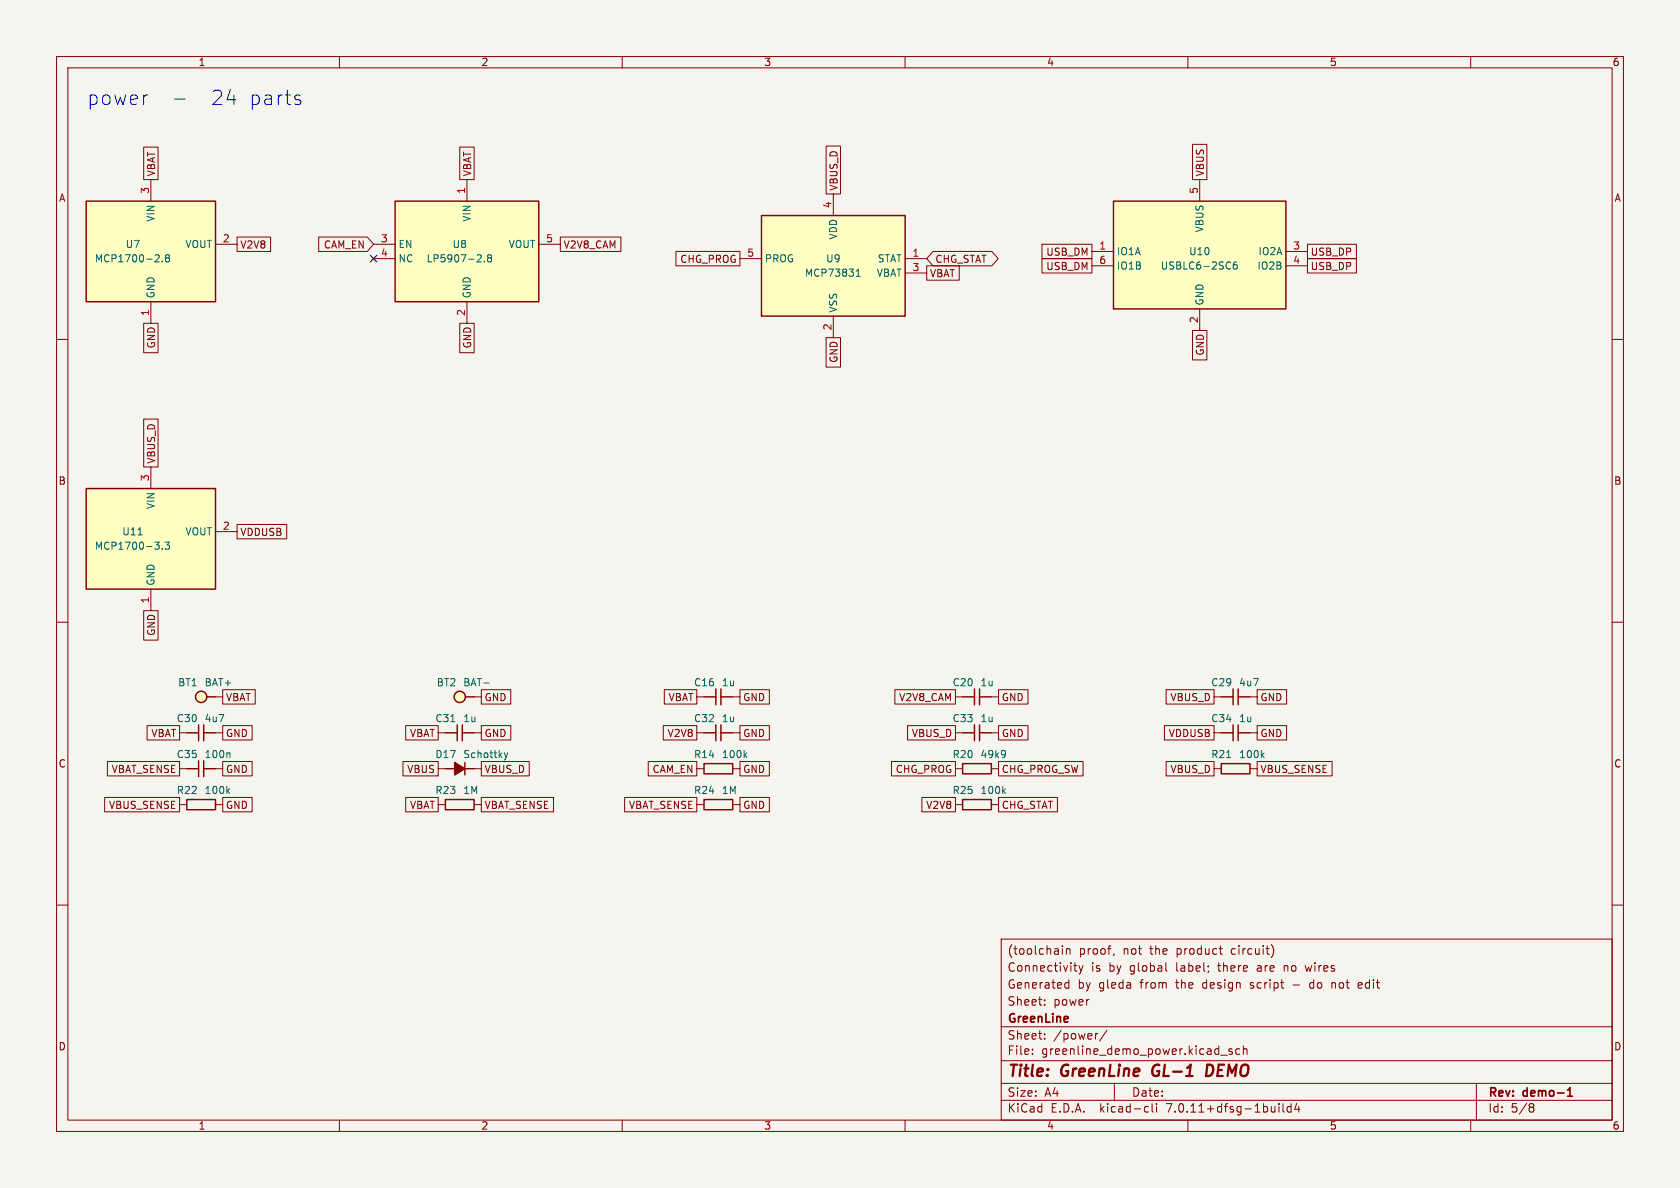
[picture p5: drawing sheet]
<svg xmlns="http://www.w3.org/2000/svg" width="297mm" height="210mm" viewBox="0 0 297 210" stroke-linecap="round" stroke-linejoin="round" font-family="sans-serif">
<path d="M0 0h297v210h-297z" fill="#f5f4ef" stroke="#f5f4ef" stroke-width=".18"/>
<g fill="none" stroke="#840000" stroke-width=".18">
<path d="M10 10h277v190h-277zM12 12h273v186h-273zM60 10v2M110 10v2M160 10v2M210 10v2M260 10v2M25.4 26h2.5v5.8h-2.5zM26.7 31.8v3.8M81.3 26h2.5v5.8h-2.5zM82.5 31.8v3.8M146 25.8h2.6v8.5h-2.6z"/>
<path d="M147.3 34.3v3.8M210.8 25.5h2.6v6.3h-2.6zM212.1 31.8v3.8M10 60h2M25.4 57.2h2.5v5.2h-2.5zM26.7 53.3v3.9M38.1 43.2h3.8M41.9 41.9h5.9v2.6h-5.9zM56.3 41.9h8.6l1.1 1.3-1.1 1.3h-8.6zM65.7 45.3l.7 .8M66 43.2h3.8M66 45.7h3.8"/>
<path d="M66.4 45.3l-.7 .8M81.3 57.2h2.5v5.2h-2.5zM82.5 53.3v3.9M95.2 43.2h3.9M99.1 41.9h10.7v2.6h-10.7zM119.5 44.4h11.3v2.6h-11.3zM130.8 45.7h3.8M146 59.7h2.6v5.2h-2.6zM147.3 55.9v3.8M160 45.7h3.8M160 48.3h3.8M163.8 47h5.8v2.5h-5.8z"/>
<path d="M164.9 44.4h10.4l1.2 1.3-1.2 1.3h-10.4l-1.1-1.3zM184.2 45.7h8.8v2.6h-8.8zM184.2 43.2h8.8v2.5h-8.8zM193 44.5h3.8M193 47h3.8M210.8 58.4h2.6v5.2h-2.6zM212.1 54.6v3.8M227.3 44.5h3.8M227.3 47h3.8M231.1 45.7h8.7v2.6h-8.7zM231.1 43.2h8.7v2.5h-8.7zM285 60h2"/>
<path d="M25.4 74.1h2.5v8.5h-2.5zM26.7 82.6v3.8M38.1 94h3.8M41.9 92.7h8.8v2.6h-8.8zM10 110h2M25.4 108h2.5v5.2h-2.5zM26.7 104.1v3.9M285 110h2M19 134.6h12.7v2.6h-12.7zM26 128.3h5.7v2.5h-5.7zM31.7 135.9h1.3M31.7 129.5h1.3"/>
<path d="M38.1 135.9h1.3M38.1 123.2h1.3M38.1 129.5h1.3M39.4 134.6h5.2v2.6h-5.2zM39.4 121.9h5.7v2.6h-5.7zM39.4 128.3h5.2v2.5h-5.2zM71.2 134.6h6.3v2.6h-6.3zM71.7 128.3h5.8v2.5h-5.8zM77.5 135.9h1.2M77.5 129.5h1.2M83.8 135.9h1.3M83.8 123.2h1.3"/>
<path d="M83.8 129.5h1.3M85.1 134.6h8.5v2.6h-8.5zM85.1 128.3h5.2v2.5h-5.2zM85.1 121.9h5.2v2.6h-5.2zM114.6 134.6h8.6v2.6h-8.6zM117.3 128.3h5.9v2.5h-5.9zM117.4 121.9h5.8v2.6h-5.8zM123.2 135.9h1.3M123.2 123.2h1.3M123.2 129.5h1.3M129.5 135.9h1.3M129.5 123.2h1.3"/>
<path d="M129.5 129.5h1.3M130.8 134.6h5.2v2.6h-5.2zM130.8 128.3h5.2v2.5h-5.2zM130.8 121.9h5.2v2.6h-5.2zM157.6 134.6h11.3v2.6h-11.3zM158.2 121.9h10.7v2.6h-10.7zM160.4 128.3h8.5v2.5h-8.5zM168.9 135.9h1.3M168.9 123.2h1.3M168.9 129.5h1.3M175.3 135.9h1.2M175.3 123.2h1.2"/>
<path d="M175.3 129.5h1.2M176.5 134.6h15v2.6h-15zM176.5 128.3h5.2v2.5h-5.2zM176.5 121.9h5.2v2.6h-5.2zM205.9 128.3h8.7v2.5h-8.7zM206.2 121.9h8.4v2.6h-8.4zM206.2 134.6h8.4v2.6h-8.4zM214.6 135.9h1.3M214.6 123.2h1.3M214.6 129.5h1.3M221 135.9h1.2M221 123.2h1.2"/>
<path d="M221 129.5h1.2M222.2 134.6h13.3v2.6h-13.3zM222.2 128.3h5.3v2.5h-5.3zM222.2 121.9h5.3v2.6h-5.3zM10 160h2M18.5 141h13.2v2.5h-13.2zM31.7 142.2h1.3M38.1 142.2h1.3M39.4 141h5.2v2.5h-5.2zM71.7 141h5.8v2.5h-5.8zM77.5 142.2h1.2M83.8 142.2h1.3"/>
<path d="M85.1 141h12.8v2.5h-12.8zM110.4 141h12.8v2.5h-12.8zM123.2 142.2h1.3M129.5 142.2h1.3M130.8 141h5.2v2.5h-5.2zM163 141h5.9v2.5h-5.9zM168.9 142.2h1.3M175.3 142.2h1.2M176.5 141h10.4v2.5h-10.4zM285 160h2M177 166h108v32h-108zM184.7 176.8v.1"/>
<path d="M184.7 177.6v.1M187.8 167.2v.1M187.8 167.7v1M188.4 174.6h.6M188.4 173.8h.6M188.5 167.7v1M188.5 167.8l.2-.1 .4 .1 .1 .9M189 173.2v1.5M189.8 170.7h.6M190 171.5l.4 .2M190.7 170.7l.4 1M191.1 171.7l-.1 .4-.3 .1"/>
<path d="M191.5 170.7l-.4 1M197 168.6l-.2 .3M206.1 170.2v1.3l.2 .2M215.5 167.7h.6M215.8 168.6l.3 .1M224.7 167a1.72 1.72 0 0 1 0 2.3M227 170.7v1M227.1 170.8h-.1M228.6 174.1h1.1M230.7 170.7l.3 1M231.8 173.7l-.3 .3v.4l.3 .3M235.5 173.7v1"/>
<path d="M235.9 173.7l-.4 .1M240.7 173.8l-.4-.1-.2 .2 .1 .7h.5M240.8 174.1l-.7 .1M60 198v2M110 198v2M160 198v2M177 194.5h108M177 191.5h108M177 187.5h108M177 181.5h108M182.5 186.3v.1M182.5 185.5v.1"/>
<path d="M184.7 183.6v.1M184.7 182.8v.1M194.1 182.7l-.3 .1M195.7 182.1l-1.3 2M197 191.5v3M202.6 195.6l.4 .1M203 196.5l-.4 .1M203.7 195.1v1.3l.2 .2M204.5 195.1v.1M204.5 195.6v1M210 198v2M215.8 186.5h1.2"/>
<path d="M217.8 185.5l-.3-.1-.3 .2 .1 .2 .5 .2v.3h-.6M219.2 185.5l-.5-.1-.2 .3v.4l.1 .2h.6M219.8 185.5l.2-.1 .4 .1 .1 .9M219.8 184.9v1.5M226.1 195.1v.1M226.1 195.6v1M226.8 195.1v1.3l.2 .2M228.2 195.7l-.4-.1-.3 .3v.4l.2 .2h.5M228.2 195.1v1.5M229.2 195l-.3 1.1h.9M229.6 195.6v1M260 198v2"/>
<path d="M261 191.5v6.5M270.6 195.1h.3l.3 .3-.3 .3M270.6 195.7h.3M270.9 195.7l.2 .2 .1 .4-.3 .3h-.3"/>
</g>
<path d="M277.1 193.8h.9M277.1 192.7l.5-.4v1.5" fill="none" stroke="#840000" stroke-width=".3"/>
<path d="M204 188.5a1.27 1.27 0 0 0 0 1.6M214.2 188.3l-.7-.1-.3 2h.5l.5-.3" fill="none" stroke="#840000" stroke-width=".4"/>
<g fill="none" stroke="#840000" stroke-width=".25">
<path d="M15.2 35.6h22.9v17.7h-22.9zM69.8 35.6h25.4v17.7h-25.4zM134.6 38.1h25.4v17.8h-25.4zM196.8 35.6h30.5v19h-30.5zM15.2 86.4h22.9v17.7h-22.9zM33 129.5h2.1M33 135.9h2.1M35.1 128.1v2.8M35.1 134.5v2.8M36 129.5h2.1M36 128.1v2.8M36 134.5v2.8"/>
<path d="M36 135.9h2.1M36.6 123.2h1.5M78.7 129.5h2.1M78.7 135.9h1.7M80.8 128.1v2.8M81.7 129.5h2.1M81.7 128.1v2.8M82.2 135.9h1.6M82.2 134.8v2.2M82.3 123.2h1.5M124.5 135h5v1.8h-5zM124.5 123.2h2"/>
<path d="M124.5 129.5h2M126.5 121.8v2.8M126.5 128.1v2.8M127.5 123.2h2M127.5 129.5h2M127.5 121.8v2.8M127.5 128.1v2.8M170.2 135h5.1v1.8h-5.1zM170.2 123.2h2.1M170.2 129.5h2.1M172.3 121.8v2.8M172.3 128.1v2.8"/>
<path d="M173.2 123.2h2.1M173.2 129.5h2.1M173.2 121.8v2.8M173.2 128.1v2.8M215.9 135h5.1v1.8h-5.1zM215.9 123.2h2.1M215.9 129.5h2.1M218 121.8v2.8M218 128.1v2.8M218.9 123.2h2.1M218.9 129.5h2.1M218.9 121.8v2.8"/>
<path d="M218.9 128.1v2.8M33 141.3h5.1v1.8h-5.1zM78.7 141.3h5.1v1.8h-5.1zM124.5 141.3h5v1.8h-5zM170.2 141.3h5.1v1.8h-5.1z"/>
<circle cx="35.6" cy="123.2" r="1"/>
<circle cx="81.3" cy="123.2" r="1"/>
</g>
<g fill="none" stroke="#006464" stroke-width=".18">
<path d="M27.4 46.3h.8M28.1 45.2v.4M28.7 46.2v.1M29.5 45.6l-.3 .2 .1 .4 .2 .1 .3-.1 .2-.1v-.3l-.3-.2M29.5 45.6l-.3-.3 .3-.3h.2l.3 .3-.3 .3M29.5 45.6h.2M85 45.1l.1 .2-.1 .3-.7 .7h.8M85.6 46.2v.1M86.4 45.6l-.2 .2v.4l.2 .1 .4-.1 .1-.1v-.3l-.2-.2M86.4 45.6l-.2-.3 .2-.3h.3l.2 .3-.2 .3M86.4 45.6h.3M151.4 48.8h.7"/>
<path d="M151.4 47.9l.3-.3v1.2M218.6 46.3l-.3 .1a.85 .85 0 0 0 0 1.2l.4-.2v-.4l-.2-.2h-.4l-.1 .2M24.4 94.6h.7M27.4 95.8h.8l-.5 .5M28.1 96.4v.6M28.7 97v.1M29.2 95.8h.8l-.5 .5 .4 .1v.6l-.2 .1-.5-.1M40.2 139.8l.4 .5M40.5 133.1l.2 .2v.6M40.6 139.4l-.5 .5M79.7 127.6h.7M85.5 120.7h1"/>
<path d="M89.2 133.1l.3 .8M89.5 133.9l-.3 .5M89.8 133.1l-.3 .8M131.7 133.4l.3 .5M132 133.1l-.5 .5M177.4 139.8l.4 .5M177.5 132.7l.2 .1a1.07 1.07 0 0 1-.1 1M177.8 139.4l-.5 .5M177.8 133.2l-.3 .2M216.9 133.9h.7M223.1 133.4l.4 .5M223.5 133.1l-.5 .5"/>
</g>
<g fill="#ffffc2" stroke="#ffffc2" stroke-width=".18">
<path d="M15.2 35.6h22.9v17.7h-22.9z"/>
<path d="M69.8 35.6h25.4v17.7h-25.4z"/>
<path d="M15.2 86.4h22.9v17.7h-22.9z"/>
<path d="M134.6 38.1h25.4v17.8h-25.4z"/>
<path d="M196.8 35.6h30.5v19h-30.5z"/>
<circle cx="35.6" cy="123.2" r="1"/>
<circle cx="81.3" cy="123.2" r="1"/>
</g>
<path d="M80.4 134.8l1.8 1.1-1.8 1.1z" fill="#840000" stroke="#840000" stroke-width=".25"/>
<path d="M30.8 17.5h2M52.5 17.6l.6 .2 .1 .3-.4 .4h-.4M52.5 16.8l.6 .1" fill="none" stroke="#0000c2" stroke-width=".18"/>
<path d="M65.4 45.1l1.2 1.2M66.6 45.1l-1.2 1.2" fill="none" stroke="#000084" stroke-width=".18"/>
<g font-size="3.5" fill="#0000c2">
<text x="15.2" y="18.8">power</text>
<text x="36.9" y="18.8">24</text>
<text x="43.7" y="18.8">parts</text>
</g>
<g font-size="2.8" fill="#840000">
<text x="178" y="190.9">Title:</text>
<text x="187.7" y="190.9">GreenLine</text>
<text x="204.6" y="190.9">GL-1</text>
<text x="214.9" y="190.9">DEMO</text>
</g>
<g font-size="2.1" fill="#840000">
<text x="178" y="172">Connectivity</text>
<text x="178" y="169">(toolchain</text>
<text x="190.7" y="169">proof,</text>
<text x="192.9" y="172">is</text>
<text x="196.1" y="172">by</text>
<text x="198.6" y="169">not</text>
<text x="199.9" y="172">global</text>
<text x="203.5" y="169">the</text>
<text x="208.2" y="172">label;</text>
<text x="208.3" y="169">product</text>
<text x="215.8" y="172">there</text>
<text x="218.1" y="169">circuit)</text>
<text x="222.8" y="172">are</text>
<text x="227.7" y="172">no</text>
<text x="231.7" y="172">wires</text>
<text x="178" y="178">Sheet:</text>
<text x="178" y="175">Generated</text>
<text x="186.2" y="178">power</text>
<text x="190.5" y="175">by</text>
<text x="194.3" y="175">gleda</text>
<text x="201.8" y="175">from</text>
<text x="208.2" y="175">the</text>
<text x="213" y="175">design</text>
<text x="221.6" y="175">script</text>
<text x="232.4" y="175">do</text>
<text x="236.4" y="175">not</text>
<text x="241.3" y="175">edit</text>
<text x="178" y="184">Sheet:</text>
<text x="178" y="181.2">GreenLine</text>
<text x="186.2" y="184">/power/</text>
<text x="178" y="186.7">File:</text>
<text x="184.1" y="186.7">greenline_demo_power.kicad_sch</text>
<text x="178" y="196.9">KiCad</text>
<text x="178" y="194.1">Size:</text>
<text x="184.7" y="194.1">A4</text>
<text x="185.7" y="196.9">E.D.A.</text>
<text x="194.6" y="196.9">kicad-cli</text>
<text x="200" y="194.1">Date:</text>
<text x="206.5" y="196.9">7.0.11+dfsg-1build4</text>
<text x="263" y="194.3">Rev:</text>
<text x="263" y="196.9">Id:</text>
<text x="267.1" y="196.9">5/8</text>
<text x="269.4" y="194.3">demo-1</text>
</g>
<g font-size="1.8" fill="#840000">
<text x="35" y="11.9">1</text>
<text x="85" y="11.9">2</text>
<text x="135" y="11.9">3</text>
<text x="185" y="11.9">4</text>
<text x="235" y="11.9">5</text>
<text x="285" y="11.9">6</text>
<text x="10.3" y="35.9">A</text>
<text x="27.6" y="31.3" transform="rotate(-90 27.6 31.3)">VBAT</text>
<text x="83.5" y="31.3" transform="rotate(-90 83.5 31.3)">VBAT</text>
<text x="148.3" y="33.8" transform="rotate(-90 148.3 33.8)">VBUS_D</text>
<text x="213" y="31.3" transform="rotate(-90 213 31.3)">VBUS</text>
<text x="285.3" y="35.9">A</text>
<text x="42.4" y="44.1">V2V8</text>
<text x="57.2" y="44.1">CAM_EN</text>
<text x="99.5" y="44.1">V2V8_CAM</text>
<text x="120.2" y="46.7">CHG_PROG</text>
<text x="165.3" y="46.7">CHG_STAT</text>
<text x="184.9" y="47.9">USB_DM</text>
<text x="184.9" y="45.4">USB_DM</text>
<text x="231.6" y="47.9">USB_DP</text>
<text x="231.6" y="45.4">USB_DP</text>
<text x="164.3" y="49.2">VBAT</text>
<text x="27.6" y="61.7" transform="rotate(-90 27.6 61.7)">GND</text>
<text x="83.5" y="61.7" transform="rotate(-90 83.5 61.7)">GND</text>
<text x="148.3" y="64.2" transform="rotate(-90 148.3 64.2)">GND</text>
<text x="213" y="63" transform="rotate(-90 213 63)">GND</text>
<text x="27.6" y="82.1" transform="rotate(-90 27.6 82.1)">VBUS_D</text>
<text x="10.3" y="85.9">B</text>
<text x="285.3" y="85.9">B</text>
<text x="42.4" y="94.9">VDDUSB</text>
<text x="27.6" y="112.5" transform="rotate(-90 27.6 112.5)">GND</text>
<text x="39.8" y="124.1">VBAT</text>
<text x="85.6" y="124.1">GND</text>
<text x="118.1" y="124.1">VBAT</text>
<text x="131.3" y="124.1">GND</text>
<text x="158.9" y="124.1">V2V8_CAM</text>
<text x="177" y="124.1">GND</text>
<text x="206.8" y="124.1">VBUS_D</text>
<text x="222.7" y="124.1">GND</text>
<text x="26.7" y="130.5">VBAT</text>
<text x="39.8" y="130.5">GND</text>
<text x="72.4" y="130.5">VBAT</text>
<text x="85.6" y="130.5">GND</text>
<text x="117.9" y="130.5">V2V8</text>
<text x="131.3" y="130.5">GND</text>
<text x="161.1" y="130.5">VBUS_D</text>
<text x="177" y="130.5">GND</text>
<text x="206.5" y="130.5">VDDUSB</text>
<text x="222.7" y="130.5">GND</text>
<text x="10.3" y="135.9">C</text>
<text x="19.6" y="136.8">VBAT_SENSE</text>
<text x="39.8" y="136.8">GND</text>
<text x="71.9" y="136.8">VBUS</text>
<text x="85.6" y="136.8">VBUS_D</text>
<text x="115.3" y="136.8">CAM_EN</text>
<text x="131.3" y="136.8">GND</text>
<text x="158.3" y="136.8">CHG_PROG</text>
<text x="177" y="136.8">CHG_PROG_SW</text>
<text x="206.8" y="136.8">VBUS_D</text>
<text x="222.7" y="136.8">VBUS_SENSE</text>
<text x="285.3" y="135.9">C</text>
<text x="19.2" y="143.2">VBUS_SENSE</text>
<text x="39.8" y="143.2">GND</text>
<text x="72.4" y="143.2">VBAT</text>
<text x="85.6" y="143.2">VBAT_SENSE</text>
<text x="111.1" y="143.2">VBAT_SENSE</text>
<text x="131.3" y="143.2">GND</text>
<text x="163.6" y="143.2">V2V8</text>
<text x="177" y="143.2">CHG_STAT</text>
<text x="10.3" y="185.9">D</text>
<text x="285.3" y="185.9">D</text>
<text x="35" y="199.9">1</text>
<text x="85" y="199.9">2</text>
<text x="135" y="199.9">3</text>
<text x="185" y="199.9">4</text>
<text x="235" y="199.9">5</text>
<text x="285" y="199.9">6</text>
</g>
<g font-size="1.8" fill="#a90000">
<text x="26.4" y="34.4" transform="rotate(-90 26.4 34.4)">3</text>
<text x="82.3" y="34.4" transform="rotate(-90 82.3 34.4)">1</text>
<text x="211.8" y="34.4" transform="rotate(-90 211.8 34.4)">5</text>
<text x="147.1" y="36.9" transform="rotate(-90 147.1 36.9)">4</text>
<text x="39.3" y="42.9">2</text>
<text x="67.2" y="42.9">3</text>
<text x="67.2" y="45.5">4</text>
<text x="96.4" y="42.9">5</text>
<text x="132" y="45.5">5</text>
<text x="161.2" y="45.5">1</text>
<text x="194.2" y="44.2">1</text>
<text x="194.2" y="46.7">6</text>
<text x="228.5" y="44.2">3</text>
<text x="228.5" y="46.7">4</text>
<text x="161.2" y="48">3</text>
<text x="26.4" y="56" transform="rotate(-90 26.4 56)">1</text>
<text x="82.3" y="56" transform="rotate(-90 82.3 56)">2</text>
<text x="147.1" y="58.5" transform="rotate(-90 147.1 58.5)">2</text>
<text x="211.8" y="57.2" transform="rotate(-90 211.8 57.2)">2</text>
<text x="26.4" y="85.2" transform="rotate(-90 26.4 85.2)">3</text>
<text x="39.3" y="93.7">2</text>
<text x="26.4" y="106.8" transform="rotate(-90 26.4 106.8)">1</text>
</g>
<g font-size="1.8" fill="#006464">
<text x="27.5" y="39.3" transform="rotate(-90 27.5 39.3)">VIN</text>
<text x="83.4" y="39.3" transform="rotate(-90 83.4 39.3)">VIN</text>
<text x="213" y="41.2" transform="rotate(-90 213 41.2)">VBUS</text>
<text x="16.7" y="46.6">MCP1700-2.8</text>
<text x="22.1" y="44">U7</text>
<text x="32.7" y="44">VOUT</text>
<text x="70.4" y="44">EN</text>
<text x="70.4" y="46.6">NC</text>
<text x="75.3" y="46.6">LP5907-2.8</text>
<text x="79.9" y="44">U8</text>
<text x="89.8" y="44">VOUT</text>
<text x="135.1" y="46.6">PROG</text>
<text x="145.9" y="46.6">U9</text>
<text x="148.2" y="42.4" transform="rotate(-90 148.2 42.4)">VDD</text>
<text x="155.1" y="46.6">STAT</text>
<text x="197.4" y="45.3">IO1A</text>
<text x="197.4" y="47.9">IO1B</text>
<text x="205.1" y="47.9">USBLC6-2SC6</text>
<text x="210.1" y="45.3">U10</text>
<text x="222.2" y="47.9">IO2B</text>
<text x="222.4" y="45.3">IO2A</text>
<text x="27.5" y="52.8" transform="rotate(-90 27.5 52.8)">GND</text>
<text x="83.4" y="52.8" transform="rotate(-90 83.4 52.8)">GND</text>
<text x="142.2" y="49.1">MCP73831</text>
<text x="154.9" y="49.1">VBAT</text>
<text x="148.2" y="55.4" transform="rotate(-90 148.2 55.4)">VSS</text>
<text x="213" y="54.1" transform="rotate(-90 213 54.1)">GND</text>
<text x="21.5" y="94.8">U11</text>
<text x="27.5" y="90.1" transform="rotate(-90 27.5 90.1)">VIN</text>
<text x="32.7" y="94.8">VOUT</text>
<text x="16.7" y="97.4">MCP1700-3.3</text>
<text x="27.5" y="103.6" transform="rotate(-90 27.5 103.6)">GND</text>
<text x="31.4" y="121.5">BT1</text>
<text x="36.1" y="121.5">BAT+</text>
<text x="77.1" y="121.5">BT2</text>
<text x="81.8" y="121.5">BAT-</text>
<text x="122.6" y="121.5">C16</text>
<text x="127.5" y="121.5">1u</text>
<text x="168.3" y="121.5">C20</text>
<text x="173.2" y="121.5">1u</text>
<text x="214" y="121.5">C29</text>
<text x="219" y="121.5">4u7</text>
<text x="31.2" y="127.9">C30</text>
<text x="36.1" y="127.9">4u7</text>
<text x="76.9" y="127.9">C31</text>
<text x="81.8" y="127.9">1u</text>
<text x="122.6" y="127.9">C32</text>
<text x="127.5" y="127.9">1u</text>
<text x="168.3" y="127.9">C33</text>
<text x="173.2" y="127.9">1u</text>
<text x="214" y="127.9">C34</text>
<text x="219" y="127.9">1u</text>
<text x="31.2" y="134.2">C35</text>
<text x="36.1" y="134.2">100n</text>
<text x="76.9" y="134.2">D17</text>
<text x="81.8" y="134.2">Schottky</text>
<text x="122.6" y="134.2">R14</text>
<text x="127.5" y="134.2">100k</text>
<text x="168.3" y="134.2">R20</text>
<text x="173.2" y="134.2">49k9</text>
<text x="214" y="134.2">R21</text>
<text x="219" y="134.2">100k</text>
<text x="31.2" y="140.6">R22</text>
<text x="36.1" y="140.6">100k</text>
<text x="76.9" y="140.6">R23</text>
<text x="81.8" y="140.6">1M</text>
<text x="122.6" y="140.6">R24</text>
<text x="127.5" y="140.6">1M</text>
<text x="168.3" y="140.6">R25</text>
<text x="173.2" y="140.6">100k</text>
</g>
</svg>
